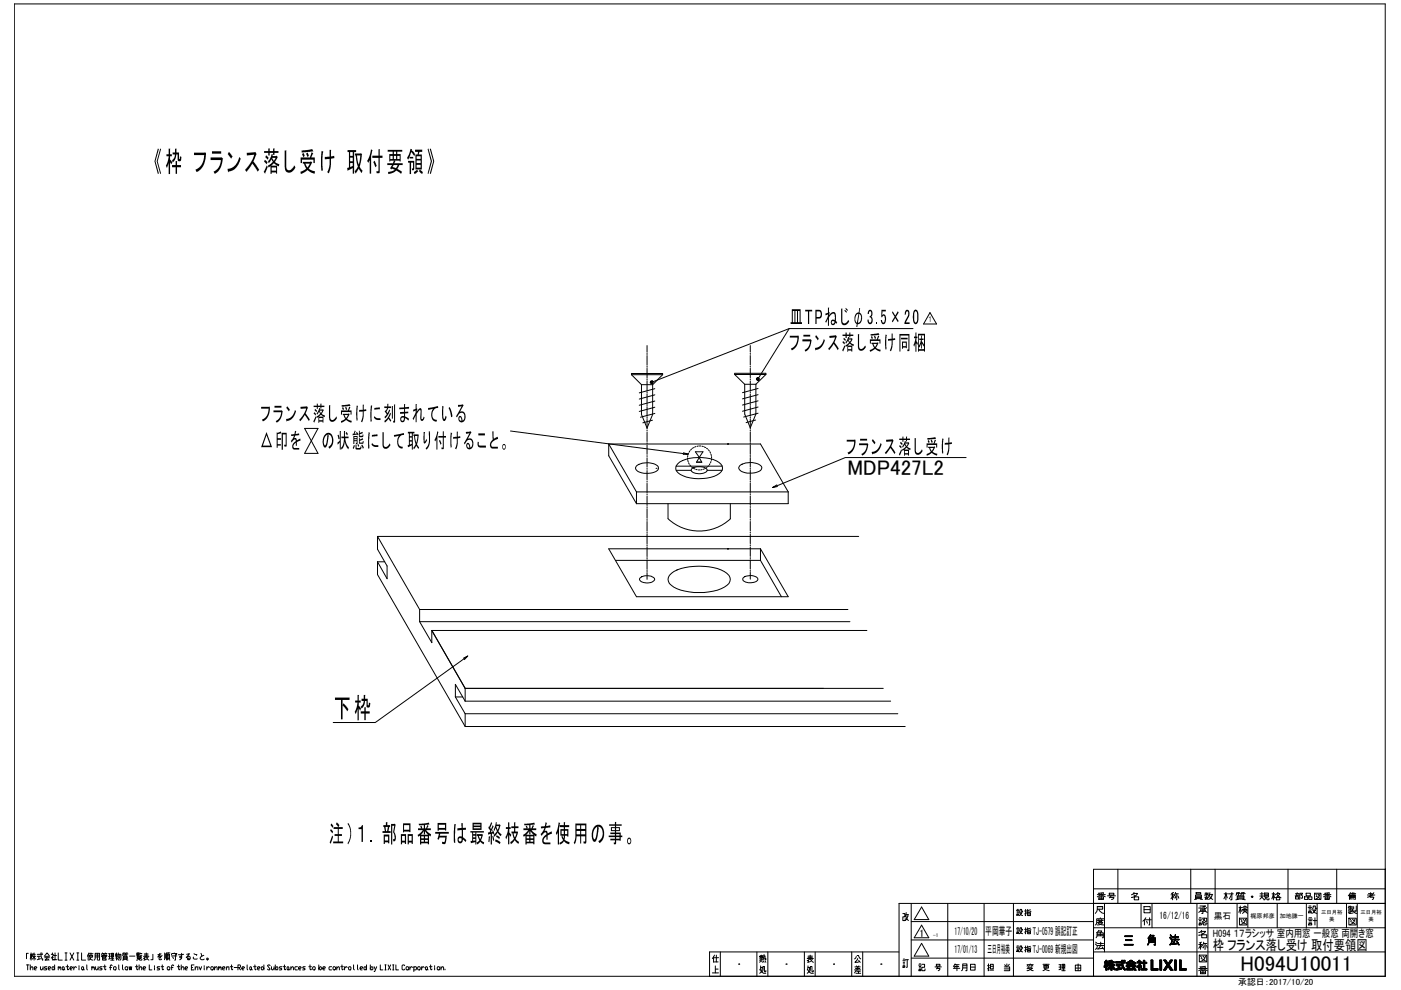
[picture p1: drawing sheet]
<svg xmlns="http://www.w3.org/2000/svg" width="297mm" height="210mm" viewBox="0 0 297 210" stroke-linecap="round" stroke-linejoin="round" font-family="sans-serif">
<!-- layer: TOS_WA -->
<g fill="none" stroke="#000" stroke-width=".21">
<path d="M3 .8h290.7v206.2h-290.7zM191.4 193.7h.4v.7h-.4v.8h.5v-.4M192.1 194l.1 .7 .4 .5M192.1 193.9h.5M192.1 193.5l-.2 .9M192.5 193.9l-.2 .7-.4 .6M193.2 199.3h38.6M193.2 195.4h38.6M193.2 191.5v15.5M195.4 192.3l1.5 2.7h-3.1zM195.4 196.2l1.5 2.6h-3.1zM200.9 191.5v15.5"/>
<path d="M208.6 191.5v15.5M214.9 191.5v15.5M231.8 196.7h61.9M231.8 188.5h61.9M234.2 191.5v10.3M237 184.3v7.2M241.9 191.5v5.2M244.2 191.5v5.2M252.5 184.3v7.2M253.8 191.5v15.5M256.1 191.5v15.5M257.6 184.3v7.2"/>
<path d="M262.3 191.5v5.2M264.6 191.5v5.2M270.8 191.5v5.2M273.1 184.3v7.2M277 191.5v5.2M279.3 191.5v5.2M283.4 184.3v7.2M285.5 191.5v5.2M287.8 191.5v5.2M293.7 184.3h.1M293.7 191.5h-103.1v15.5M293.7 184.3h-61.9v22.7"/>
<path d="M5.6 204.6h.6M5.9 204.6v1M6 202.1h-.4v1.2M6.4 205.3l.4-.3 .2 .6M6.4 204.6v1M6.5 202.3h.2M6.6 202v1.6M6.7 203.1l-.1-.8-.2 1.1M6.8 203.4l.4-.6 .4 .6M6.8 202.8h.8M6.9 202.3h.6M7 202.1l-.2 .5"/>
<path d="M7.2 202v1.6M7.3 205.3h.3l.2-.2-.2-.1-.3 .1v.4l.3 .1M7.9 202.8h.7M7.9 202.3h1.1M8.2 202.8v.6M8.6 205l.1 .6 .4-.3M8.6 203.3l-.7 .2M8.7 202l.1 1.1 .2 .5v-.3M8.8 202l.2 .1M9.1 205v.6M9.4 202.8l.6-.8 .5 .8M9.5 203.1h1"/>
<path d="M9.6 202.8h.7M9.9 205h-.4l-.1 .1 .1 .2h.3l.1 .2-.1 .1h-.4M10 203.1l-.4 .5 .7-.1M10.1 203.3l.3 .3M10.2 205.3h.4l.2-.2-.2-.1-.4 .1v.4l.4 .1M10.9 202.3h.4l-.4 .8M11.1 202v.3M11.2 205l.4 .3-.3 .3-.3-.1zM11.3 203.1l-.2-.3v.8M11.3 202.6h.7M11.6 204.6v1M11.7 202v1.5h-.4h.8"/>
<path d="M12.3 202v1.6h.9M12.3 205.1l.2-.1 .1 .3M12.3 205v.6M12.6 205.1l.2-.1 .1 .1v.5M13.3 205l.3 .1v.4l-.2 .1-.2-.1zM13.6 205.5l.1 .1M13.8 202h.4M13.8 203.6h.4M14 202v1.6M14 205h.5M14.3 204.6v.9l.1 .1 .1-.1M14.8 205.3h.4l.2-.2-.2-.1-.4 .1v.4l.4 .1"/>
<path d="M14.8 202l.8 1.6M15.6 202l-.8 1.6M15.6 205v.6M16.2 205.1l-.3-.1-.3 .3M16.3 202h.4M16.3 203.6h.4M16.5 202v1.6M16.7 204.8v.2M16.7 205.1v.5M17.3 202v1.6h.8M17.4 205l.3 .1-.1 .5-.3-.1zM17.7 205.5l.2 .1"/>
<path d="M18.4 204.6l.1 1M18.7 202.4l-.2 .4M18.9 202l-.2 .4v1.2M18.9 202.2h.8M19 202.6h.6v.3h-.6zM19 203.1l.3 .3 .4 .2M19.3 202a1.43 1.43 0 0 1-.4 1.6M19.5 205.1l.1-.1 .1 .3M19.5 205v.6M19.7 205.1l.2-.1 .1 .1v.5M20 203.6l.2-.3v-1.2h.9v1.5h-.2M20.2 202.9h.9"/>
<path d="M20.2 202.5h.9M20.3 205v.5l.1 .1 .4-.3M20.6 202.1v1.5M20.8 205v.6M21.5 202.8l.1-.2h1.1l-.1 .2M21.7 205h-.5l-.1 .1 .1 .2h.3l.2 .2-.2 .1h-.4M21.7 202.2h.4M21.7 202.8h.7v.3h-.7zM21.7 203.3h.8v.3h-.8zM21.7 202l-.2 .4M21.7 203.1v.2M21.8 202.2l.1 .2"/>
<path d="M21.9 205h.6M22.1 202.4v.2M22.2 204.6v.9l.1 .1 .2-.1M22.3 202.2h.4M22.3 202l-.2 .4M22.4 202.2l.1 .2M23 202.8h.4M23 202.2h.4M23.2 202.2v1.1M23.2 205.1h.5M23.4 203.2l-.4 .2M23.5 203.6h.7"/>
<path d="M23.5 203.2h.6M23.6 202.1h.5v.8h-.5zM23.6 202.5h.5M23.8 204.8l-.1-.2-.3 .2v.8M23.8 202.1v1.5M24.2 205h.3l.1 .1-.1 .5h-.3l-.1-.1zM24.5 202.2v.2h.4M24.5 202.4v.4M24.7 202v1.6M24.9 202.8l-.4 .3M25 202.3h.6v1.1l-.2 .2M25.1 202l-.2 .8"/>
<path d="M25.2 204.6l.1 1M25.2 202.3v.5l-.3 .6M25.4 202.3v.5l-.3 .8M26 204.6v.9l.1 .1M26.1 202.3h.4M26.1 202.8h.9v.6h-.9zM26.1 203.2h.9M26.1 203h.9M26.3 203.4l-.3 .2M26.3 202.3v.3M26.4 202l-.3 .1-.1 .5M26.5 205.1l.5-.1 .1 .1-.1 .5-.5-.1z"/>
<path d="M26.6 202.3h.5M26.8 203.4l.3 .2M26.9 202.3v.3M27 202l-.4 .1-.1 .5M27.4 205l.1 .6 .1-.6 .2 .6 .1-.6M27.5 202.7h1.1M28.7 205h.5M29 204.6v.9l.1 .1 .1-.1M29 202.2h.4v.2h-.4M29.1 202.8h.8v.4h-.8zM29.1 203.1h.8M29.1 202.9h.8"/>
<path d="M29.3 202v.2M29.3 202.4v.2M29.4 203.2l-.1 .2-.4 .2M29.5 202h-.5v.6h.5M29.5 205.3l.4-.3 .1 .6M29.5 204.6v1M29.6 203.2l.1 .4h.3l.1-.2M29.7 202.6h.4M29.7 202.2l-.1 .1M29.7 202v.2h.4M30.3 205.3h.5l.1-.2-.1-.1h-.3l-.2 .1 .2 .5h.3M30.4 203.2l.3-.1v.4"/>
<path d="M30.4 202.8h1.2M30.6 202.5h.8M30.6 202.3h.8M31 202.8l.3 .6 .3 .2M31 202v.8l-.3 .3M31.1 203.4l-.6 .2M31.4 203l-.3 .1M31.7 204.6v1h.5M32.4 202.3v1.2h-.4M32.8 204.8v.2M32.8 205.1v.5M33.9 205h-.5l-.1 .1 .1 .2h.3l.2 .2-.2 .1h-.4"/>
<path d="M33.9 202.1l-.4 .8 .5-.3 .1 .5M34.1 202.2l-.6 .2M34.1 205h.6M34.4 202.6l-.7 .5 .1 .4 .5-.1M34.4 204.6v.9l.1 .1 .2-.1M34.9 202v1.5M35.1 202.2v1M35.3 202v1.5M35.4 202h.6M35.5 202.3h.4v1h-.4zM35.5 202.9h.4M35.5 202.6h.4"/>
<path d="M35.6 203.3l-.2 .3M35.6 205l.4 .1v.4l-.2 .1-.3-.1zM35.7 202l-.2 .3M35.8 203.3l.2 .3M36.3 205.1h.4M36.4 202.4v-.2h1.1l-.1 .2M36.4 202.7h1.1M36.6 202.9l.2 .3M36.8 204.8l-.1-.2-.3 .2v.8M36.9 202v.2M37.2 202.3v1.3h-.2M37.6 205h.5"/>
<path d="M37.9 204.6v.9l.1 .1 .1-.1M38.4 205.3l.4-.3 .2 .6M38.4 204.6v1M38.5 202.1v.8l-.1 .2-.3-.2 .1-.1h.2l.1 .3-.4 .4M38.9 202.3l-1.1 .1M39.2 205.3h.5l.1-.2-.1-.1-.5 .1v.4l.5 .1M39.6 202.3l.6-.1-.7 .9 .7-.3 .1 .1-.1 .6h-.4l-.1-.2 .3-.2 .1 .4M40.6 205.1h.2M41 202.9v.2l.2 .3 .6-.1M41.1 202.2l.6 .2-.1 .2M41.1 204.6h-.5v1h.5M41.4 205.3l.4-.3 .1 .6"/>
<path d="M41.4 205v.6M42.2 205l.3 .6 .2-.6M42.6 202.1l.2 .7M43.2 202.6a.79 .79 0 0 0-.8 .7l.3 .2 .6-.1M43.3 204.8v.2M43.3 205.1v.5M43.8 205v.6M44.4 205.1l-.3-.1-.3 .3M44.8 205h.3l.1 .1-.1 .5h-.3l-.1-.1zM45.5 205.3l.4-.3 .1 .6M45.5 205v.6M46.3 205.1l.2-.1 .1 .3"/>
<path d="M46.3 205v.6M46.6 205.1l.2-.1 .1 .1v.5M47.1 205.3h.5l.1-.2-.1-.1-.5 .1v.4l.5 .1M48 205.3l.4-.3 .1 .6M48 205v.6M48.8 205h.5M49.1 204.6v.9l.1 .1 .1-.1M49.6 205.1h.6M50.4 205.1h.5l.1-.1-.1-.4h-.5v1M50.6 205.1l.4 .5M51.3 205.3h.4l.1-.2-.1-.1-.4 .1v.4l.4 .1M52.4 204.6l.1 1"/>
<path d="M53.1 205l.2 .1-.1 .5-.3-.1zM53.3 205.5l.2 .1M53.7 205h.6M54 204.6v.9l.2 .1 .1-.1M54.6 205.3h.4l.1-.2-.1-.1-.4 .1v.4l.4 .1M55.5 205l.5 .3-.3 .3-.3-.1zM56 204.6v1M57.3 204.8l-.2-.2-.4 .2 .6 .7-.2 .1-.4-.1M57.6 205l.1 .6 .4-.3M58.1 205v.6M58.4 204.6v1M58.7 205l.2 .1-.1 .5-.4-.3z"/>
<path d="M59.8 205h-.5l-.1 .1 .1 .2h.3l.2 .2-.2 .1h-.4M60 205h.6M60.3 204.6v.9l.1 .1 .2-.1M61 205l.2 .1-.1 .5-.2-.1zM61.2 205.5l.2 .1M61.7 205.3l.4-.3 .1 .6M61.7 205v.6M63.1 205h-.5l-.1 .1 .1 .5h.5M63.3 205.3h.4l.2-.2-.2-.1h-.3l-.1 .1 .1 .5h.3M64.7 205h-.4l-.1 .1 .1 .2 .4 .2-.2 .1h-.3M65.5 205h.5M65.7 204.6v.9l.2 .1 .1-.1"/>
<path d="M66.3 205.1l.4-.1 .1 .1-.1 .5-.4-.1zM67.6 204.6v1M67.9 205l.2 .1-.1 .5-.4-.3zM68.4 205.3h.5l.1-.2-.1-.1h-.3l-.2 .1 .2 .5h.3M70.3 205h-.4l-.1 .1 .1 .5h.4M70.7 205l.4 .1v.4l-.1 .1-.4-.1zM71.4 205.3l.4-.3 .2 .6M71.4 205v.6M72.2 205h.6M72.5 204.6v.9l.1 .1 .2-.1M73.1 205v.6M73.6 205.1l-.3-.1-.2 .3"/>
<path d="M74 205l.4 .1-.1 .5-.4-.1zM75 204.6v.9l.1 .1M75.8 204.6l.1 1M76.4 205.3h.4l.1-.2-.1-.1h-.3l-.1 .1 .1 .5h.3M77.2 205.1l.3-.1 .2 .3-.2 .3-.3-.1zM77.7 204.6v1M78.5 204.6v1M78.8 205l.3 .1v.4l-.2 .1-.4-.3zM79.3 205l.3 .6M79.9 205l-.5 1h-.1M80.6 204.6v1h.6M81.6 204.6h.3"/>
<path d="M81.6 205.6h.3M81.7 204.6v1M82.3 204.6l.5 1M82.8 204.6l-.5 1M83.3 204.6h.2M83.3 205.6h.2M83.4 204.6v1M83.9 204.6v1h.6M85.8 204.8l-.1-.2-.5 .2v.7l.2 .1 .4-.1M86.2 205h.3l.1 .1-.1 .5h-.3l-.1-.1zM86.9 205v.6M87.4 205.1l-.2-.1-.3 .3"/>
<path d="M87.7 205.1l.2-.1h.3l.1 .1-.1 .5h-.5M87.7 205v1M88.7 205h.3l.1 .1-.1 .5h-.3l-.2-.1zM89.4 205v.6M89.9 205.1l-.3-.1-.2 .3M90.3 205l.3 .1-.1 .5-.3-.1zM90.6 205.5l.1 .1M91 205h.6M91.3 204.6v.9l.1 .1 .2-.1M92.1 204.8v.2M92.1 205.1v.5M92.8 205l.4 .1v.4l-.1 .1-.4-.1z"/>
<path d="M93.5 205.3l.4-.3 .2 .6M93.5 205v.6M94.3 205.5v.1M151 206.3h1.3M151.3 202.9l-.3 .3M151.4 203.1h.9M151.5 203.9h.8M151.5 202.5l-.2 .4v1.1M151.7 205.5h.6M151.7 204.8v1.5M151.9 202.5v1.4M152.7 201.8v5.2"/>
<path d="M156.6 204.4h.1M160.5 201.8v5.2M162.8 201.8v5.2M166.7 204.4h.1M170.5 201.8v5.2M171.1 203.7l.3-.1v.4M171.1 203.2h1.4M171.2 205.6l.3 .5 .5 .3h.5M171.3 205.1h.4l-.3 1-.3 .3M171.3 204.8l-.2 .8M171.3 202.7h.9M171.3 203h.9"/>
<path d="M171.8 203.3l.4 .6 .3 .1M171.8 202.5v.7l-.4 .4M171.9 203.9l-.7 .1M172.2 203.4l-.2 .2M172.5 205.8v.2l-.3 .1v-1.2h-.4v.9l-.2 .3M172.8 201.8v5.2M176.7 204.4h.1M180.6 201.8v5.2M182.9 201.8v5.2M186.8 204.4h.1M190.6 201.8h-40.2v5.2M191.4 203.7h.5"/>
<path d="M191.5 204.8h.3v.3h-.3zM191.5 204.4h.3M191.5 204h.3M191.5 203.4h.3M191.9 203.5h.7M193.2 203.1h38.6M193.8 202.7l1.6-2.7 1.5 2.7M231.8 201.8h61.9M234.1 204.8v.3M234.2 203.9v.3M234.2 204.7v.3M234.2 204.6v.4"/>
<path d="M234.3 203.9v.3M234.3 204.4v.6M234.4 203.9v.3M234.4 204.3v.5M234.4 203.6h.3v.3h.2v.3h-.2l.2 .3v.4l-.2-.2v1h-.3v-.9l-.3 .3 .3-.8v-.1h-.2v-.3h.2zM234.4 203.9v.9M234.5 203.6v2.1M234.6 203.6v2.1M234.7 203.6v2.1M234.8 203.9v.3M234.8 204.4v.4M234.8 204.5v.3"/>
<path d="M234.9 203.9v.3M234.9 204.5v.4M234.9 205.3v.3M235 204.1v.3M235 204.5v.3M235 205.3v.3M235.1 204v.4M235.1 204.5v.3M235.1 205.2v.4M235.1 203.7h.3v.2h.1v-.3h.3v.3h.4v.3h-.4v.3h.5v.3h-.3l.3 .8-.5-.7v.8h-.3v-.8l-.6 .7v-.3l.4-.5h-.3v-.3h.5v-.3h-.2l-.3 .3zM235.1 203.7v.7M235.1 205v.5"/>
<path d="M235.2 203.7v.6M235.2 204.5v.3M235.2 205v.4M235.2 203.7v.5M235.2 204.9v.4M235.3 203.7v.5M235.3 204.5v.8M235.4 204.5l-.1 .7M235.4 203.9v.3M235.4 204.5v.6M235.4 204.5v.5M235.5 203.9v.3"/>
<path d="M235.5 204.5v.4M235.5 203.6v2.1M235.6 203.6v2.1M235.7 203.6v2.1M235.8 203.9v.3M235.8 204.5v.5M235.9 203.9v.3M235.9 204.5v.5M235.9 204.5v.6M236 203.9v.3M236 204.5v.8M236 204.5v.3"/>
<path d="M236 204.8v.5M236.1 203.9v.3M236.1 204.5v.3M236.1 205v.4M236.1 205v.5M236.2 203.9v.3M236.2 204.5v.3M236.2 205.1v.5M236.2 205.3v.3M236.3 204.5v.3M236.3 205.3v.3M236.5 203.9h1.3v-.3h.3v.3h.4v.3h-.4v.3l.2 .6 .3 .3v.3l-.5-.4-.3-1.1h-1.3z"/>
<path d="M236.6 203.9v.3M236.6 205.4v.3M236.6 204.5h1.1v.3h-.4v.5l.5-.1v.3l-1.3 .2v-.3h.6v-.6h-.5zM236.6 205.4v.2M236.7 203.9v.3M236.7 204.5v.3M236.7 205.4v.2M236.8 203.9v.3M236.8 204.5v.3M236.8 205.4v.2M236.9 203.9v.3M236.9 204.5v.3"/>
<path d="M236.9 205.4v.2M237 203.9v.3M237 204.5v.3M237 205.4v.2M237.1 203.9v.3M237.1 204.5v1.1M237.2 203.9v.3M237.2 204.5v1.1M237.3 203.9v.3M237.3 204.5v1.1M237.3 204.5v.3M237.3 205.3v.3"/>
<path d="M237.4 203.9v.3M237.4 204.5v.3M237.4 205.3v.3M237.5 203.9v.3M237.5 204.5v.3M237.5 205.3v.3M237.6 203.9v.3M237.6 204.5v.3M237.6 205.3v.2M237.7 203.9v.3M237.7 204.5v.3M237.7 205.2v.3"/>
<path d="M237.8 203.6l.1 1.1M237.8 205.2v.3M237.9 203.6v1.3M237.9 203.6v1.4M238 203.6v1.5M238 203.6l.1 1.7M238.1 203.9v.3M238.1 204.6v.7M238.2 203.9v.3M238.2 204.8v.6M238.2 203.6h.3v.2h-.3zM238.2 203.6v.2"/>
<path d="M238.2 204.9v.5M238.2 205l.1 .6M238.3 203.6v.2M238.3 203.9v.3M238.3 205.2v.4M238.4 203.6v.2M238.4 203.9v.3M238.4 205.2v.4M238.4 205.3v.3M238.4 205.3v.4M238.5 203.6v.2M238.5 203.9v.3"/>
<path d="M238.5 205.4v.3M238.8 204.1l.8-.5h.4l.8 .5v.3l-.3-.1v.2h-1.4v-.2l-.3 .1zM238.8 204.7h2v.3h-1.2l-.3 .4h.8l.2-.1-.2-.3h.4l.3 .7-.4-.1h-1.6v-.2h.2l.2-.4h-.4zM238.8 204.1v.3M238.8 204.7v.3M238.9 204.7v.3M238.9 205.4v.2M238.9 204.1v.3M239 204.1v.2M239 204.7v.3M239 205.4v.2M239 204v.3"/>
<path d="M239 205.3v.3M239.1 204v.5M239.1 204.7v.3M239.1 205.1v.5M239.2 204.2h.2a.45 .45 0 0 1 .4-.3 .45 .45 0 0 1 .4 .3h.2zM239.2 203.9v.6M239.2 204.7v.9M239.3 203.9v.6M239.3 204.7v.9M239.4 203.9v.3M239.4 204.2v.3M239.4 204.7v.9"/>
<path d="M239.4 203.8v.4M239.4 204.7v.5M239.4 205.4v.2M239.5 203.8v.3M239.5 204.2v.3M239.5 204.7v.4M239.5 205.4v.2M239.6 203.7v.4M239.6 204.7l-.1 .3M239.6 203.7v.3M239.6 204.2v.3M239.6 204.7v.3"/>
<path d="M239.6 205.4v.2M239.6 203.6v.4M239.7 203.6v.3M239.7 204.2v.3M239.7 204.7v.3M239.7 205.4v.2M239.8 203.6l-.1 .3M239.8 203.6v.3M239.8 204.2v.3M239.8 204.7v.3M239.8 205.4v.2M239.9 203.6v.3"/>
<path d="M239.9 204.2v.3M239.9 204.7v.3M239.9 205.4v.2M239.9 203.6l.1 .4M240 203.7v.3M240 204.2v.3M240 204.7v.3M240 205.4v.2M240.1 203.7v.3M240.1 204.2v.3M240.1 204.7v.3M240.1 205.4v.2"/>
<path d="M240.1 203.7v.4M240.1 203.8v.3M240.2 205v.1M240.2 205.3v.3M240.2 203.9v.3M240.2 204.2v.3M240.2 204.7v.3M240.2 205v.2M240.3 203.9v.3M240.3 204.2v.3M240.3 204.7v.3M240.3 205v.3"/>
<path d="M240.3 205.3v.3M240.3 203.9v.6M240.3 205v.6M240.4 203.9v.6M240.4 204.7v.3M240.4 205v.6M240.4 204v.5M240.5 204v.5M240.5 204.7v.3M240.5 205.1v.6M240.5 204v.3M240.5 205.2v.5"/>
<path d="M240.6 204v.3M240.6 204.7v.3M240.6 205.3v.4M240.7 204.1v.2M240.7 204.7v.3M240.7 205.3v.4M240.7 205.4v.3M240.7 205.5v.2M240.8 204.1v.3M240.8 204.7v.3M240.8 205.6v.1M240.8 205.7h.1"/>
<path d="M241.1 204.9v.3M241.1 203.9h.3v-.3h.3v.3h.3l-.2 .7 .2 .2v.3l-.3-.2v.8h-.3v-.7l-.3 .2v-.3l.6-.7h-.6zM241.1 203.9v.3M241.2 203.9v.3M241.2 204.8v.3M241.3 203.9v.3M241.3 204.8v.3M241.3 204.8v.2M241.4 203.9v.3M241.4 204.7v.3M241.5 203.6v.6M241.5 204.6v1.1"/>
<path d="M241.5 204.5v1.2M241.6 203.6v.6M241.6 204.4v1.3M241.6 203.6l.1 2.1M241.7 203.9v1M241.8 203.9v1M241.8 203.9v.6M241.8 204.7v.3M241.8 204.7l.1 .3M241.9 203.9l-.1 .5M242 203.9v.3M242 204.8v.3"/>
<path d="M242 205.4v.2M242.1 204v.3M242.1 205.4v.2M242.2 204v.3M242.2 205.4v.2M242.3 204v.3M242.3 205.4v.2M242.4 204v.3M242.4 205.4v.2M242.4 203.6h.3v.4h.4v.3h-.4v1.1h.5v.2h-1.3v-.2h.5v-1.1h-.4v-.3h.4zM242.4 203.6v2M242.5 203.6v2"/>
<path d="M242.6 203.6v2M242.7 203.6v2M242.8 204v.3M242.8 205.4v.2M242.9 204v.3M242.9 205.4v.2M243 204v.3M243 205.4v.2M243.1 204v.3M243.1 205.4v.2M244 203.6h.4v1.8h1.1v.3h-1.5zM244.1 203.6v2.1"/>
<path d="M244.2 203.6v2.1M244.3 203.6v2.1M244.4 203.6v2.1M244.5 205.4v.3M244.6 205.4v.3M244.7 205.4v.3M244.8 205.4v.3M244.9 205.4v.3M245 205.4v.3M245.1 205.4v.3M245.2 205.4v.3M245.3 205.4v.3"/>
<path d="M245.4 205.4v.3M245.5 205.4v.3M245.9 203.6h.4v2.1h-.4zM245.9 203.6v2.1M246 203.6v2.1M246.1 203.6v2.1M246.2 203.6v2.1M246.7 205.6v.1M246.7 203.6h.5l.5 .7 .5-.7h.4l-.7 1 .8 1.1h-.5l-.6-.8-.5 .8h-.4l.7-1.1zM246.7 203.6h.1M246.8 203.6v.1M246.8 205.5v.2"/>
<path d="M246.9 203.6v.2M246.9 205.4v.3M247 203.6v.3M247 205.3v.4M247 203.6v.4M247 205.2v.5M247.1 203.6v.6M247.1 205v.7M247.2 203.6v.6M247.2 205v.6M247.2 203.7v.6M247.2 204.9v.7"/>
<path d="M247.3 203.7v.6M247.3 204.8v.7M247.3 203.8v.7M247.3 204.7v.7M247.4 203.9v.6M247.4 204.7v.6M247.4 204v1.2M247.5 204v1.1M247.6 204.2v.8M247.6 204.2v.7M247.7 204.3v.6M247.8 204.2v.8"/>
<path d="M247.8 204.1v1M247.8 204v1.2M247.9 204v1.3M247.9 204.7l.1 .7M248 203.9l-.1 .6M248 203.8v.6M248 204.8v.7M248.1 203.7v.6M248.1 204.9v.7M248.1 203.7v.5M248.1 205v.6M248.2 203.6v.6"/>
<path d="M248.2 205v.7M248.2 203.6v.5M248.2 205.1v.6M248.3 203.6v.4M248.3 205.1v.6M248.3 205.2v.5M248.4 205.3v.4M248.4 203.6v.3M248.4 203.6v.2M248.4 205.4v.3M248.5 203.6v.1M248.5 205.5v.2"/>
<path d="M248.5 205.6v.1M248.6 203.6h.1M248.6 205.6v.1M248.6 205.7h.1M249 203.6h.4v2.1h-.4zM249.1 203.6v2.1M249.2 203.6v2.1M249.3 203.6v2.1M249.4 203.6v2.1M250.1 203.6h.3v1.8h1.1v.3h-1.4zM250.1 203.6v2.1M250.2 203.6v2.1"/>
<path d="M250.3 203.6v2.1M250.4 203.6v2.1M250.5 205.4v.3M250.6 205.4v.3M250.7 205.4v.3M250.8 205.4v.3M250.9 205.4v.3M251 205.4v.3M251.1 205.4v.3M251.2 205.4v.3"/>
<circle cx="44" cy="203.3" r=".19"/>
</g>
<!-- layer: TOS_S1 -->
<g fill="none" stroke="#000" stroke-width=".21">
<path d="M129.1 94.1h32.1l5.9 10.2M129.1 94.1v2.5l5.8 10.2M129.1 94.1l5.8 10.2M134.9 98.8a3.9 3.9 0 0 1 4.7 .2 .88 .88 0 0 1-.8 1.1 3.9 3.9 0 0 1-3.9-.5 .57 .57 0 0 1 0-.8zM143.3 98.8h9.8M143.4 99.7h3.1M143.7 98.3a8 8 0 0 1 6.8-1.1 2.94 2.94 0 0 1 2.7 2 2.68 2.68 0 0 1-2.5 2 8.8 8.8 0 0 1-6.9-.9 1.21 1.21 0 0 1-.1-2zM146.7 99.4a2.62 2.62 0 0 1 3.2 .2 1.9 1.9 0 0 1-2.4 .8l-.9-.5zM149.9 99.7h3.2M154.2 94.1h.1M156.8 98.7a3.9 3.9 0 0 1 4.6 .2l.1 .2a1.92 1.92 0 0 1-2.1 1.2 2.79 2.79 0 0 1-2.7-.9zM80 113.7l9 15.5"/>
<path d="M80 119.1v2.7l18.6 32.2M80 113.7h102.1M80 113.7v2.7l2.1 3.6v2.7l-2.1-3.6M80 119.1h1.6M129.1 116.4h32.1l5.9 10.1h-32.2zM130.5 118.8h30.7M134.9 104.3h32.2M134.9 104.3v2.5M141.6 106.8v3.2M154.2 116.4h.1M154.8 106.8v3.2M161.2 116.4v2.4"/>
<path d="M161.2 118.8l4.5 7.7M167.1 104.3v2.5h-32.2M89 129.2h90.8M89 131.8h91.2M89 129.2v2.6M89 131.8l2.6 4.5v-2.6M91.6 133.7h92.2M91.6 133.7l7 12.3M135.7 122.5a2.27 2.27 0 0 1 3.1 .3 1.99 1.99 0 0 1-3.2 0zM141.9 122a8.3 8.3 0 0 1 6.3-2 8.3 8.3 0 0 1 6.3 2 1.67 1.67 0 0 1-.9 2.5 13.1 13.1 0 0 1-10.7 0 1.68 1.68 0 0 1-1-2.5zM157.6 122.5a2.27 2.27 0 0 1 3.1 .3 1.75 1.75 0 0 1-2.3 .7l-.8-.4zM96.5 147.8v-2.7l2.1 3.6"/>
<path d="M96.5 147.8l2.1 3.5M96.5 147.8h1.6M98.6 151.3h91.8M98.6 148.7h90.2M98.6 146h88.7M98.6 154h93.3M98.6 146v2.7M98.6 151.3v2.7"/>
</g>
<!-- layer: TOS_M1 -->
<g fill="#000" stroke="#000" stroke-width=".21">
<path d="M137.9 81.1l.2 .2 .1-.2zM138.2 81.1v.2h-.1zM138.2 81.1v.2l.2-.2z"/>
<path d="M138.1 80.8l-.1 .1 .2 .2zM138 80.9l.2 .2h-.3z"/>
<path d="M138.2 81.1h.2v-.2zM138.3 80.8l.1 .1-.2 .2zM138.1 80.8l.1 .3 .1-.3z"/>
<path d="M160.5 80.2l-.1 .2h.3zM160.4 80.4h.3l-.1 .2z"/>
<path d="M160.7 80.4l-.1 .2h.1zM160.7 80.4l.2 .1-.2 .1zM160.7 80.4l.2 .1v-.2z"/>
<path d="M160.8 80.1l-.1 .3 .2-.1zM160.6 80.1h.2l-.1 .3zM160.5 80.2l.2 .2-.1-.3z"/>
</g>
<!-- layer: 0 -->
<g fill="none" stroke="#000" stroke-width=".21">
<path d="M133.9 79.4l2.1 2.2M133.9 79.4v-.2h6.6v.2M133.9 79.4h6.6M140.5 79.4l-2.1 2.2M155.8 79.4l2.1 2.1M155.8 79.4v-.3h6.6v.3M155.8 79.4h6.6M162.4 79.4l-2.1 2.1M108.2 91.4l37.7 4.9M136 81.6v6.3l1.2 2.8 1.2-2.8v-6.3M136 81.6h2.4M138.3 89.1l-2 .5"/>
<path d="M138.8 87.7l-3 .8M138.8 86.3l-3.3 .9M138.8 85l-3.3 .9M138.8 83.7l-3.3 .9M138.8 82.4l-3.3 .9M144.9 96l1 .3h-1M157.9 81.5v6.3l1.2 2.9 1.2-2.9v-6.3M157.9 81.5h2.4M160.2 89.1l-2 .5M160.7 80.4l6.6-10.7-29.1 11.4M160.7 87.6l-3 .8M160.7 86.3l-3.3 .9"/>
<path d="M160.7 85l-3.3 .9M160.7 83.7l-3.3 .9M160.7 82.4l-3.3 .9M204.8 97h-25.6l-15.4 6.4M164.7 102.8l-.9 .6 1-.2M98.2 139.6l1-.5-.7 .8M99.2 139.1l-19.6 14.1h-9"/>
</g>
<!-- layer: TOS_K2 -->
<g fill="none" stroke="#000" stroke-width=".21">
<path d="M145.8 97.1v.3M145.8 96.6v.3M145.8 97.6l.1 .3M146 96.1l-.1 .2M146 98.1l.1 .3M146.2 95.6l-.1 .3M146.2 98.6l.3 .2M146.6 95.2l-.2 .2M146.6 99l.2 .2M147.1 94.9l-.3 .2M147.1 99.3l.2 .1M147.5 94.7l-.2 .1"/>
<path d="M147.5 99.5l.3 .1M148.1 94.6h-.3M148.1 99.6h.3M148.3 94.6h.3M148.8 94.6l.3 .1M148.9 99.6h-.3M149.3 94.8l.3 .1M149.4 99.4l-.3 .1M149.8 95l.2 .2M149.8 99.1l-.2 .2M150.2 95.4l.2 .2M150.2 98.7l-.2 .3"/>
<path d="M150.5 95.8l.2 .3M150.5 98.3l-.1 .3M150.7 96.3l.1 .3M150.7 97.9v.2M150.9 96.8v.3M150.9 97.3l-.1 .3"/>
</g>
<!-- layer: TOS_K3 -->
<g fill="none" stroke="#000" stroke-width=".21">
<path d="M137.2 73.3v1.4M137.2 74.9v.3M137.2 75.4v2M137.2 77.6v.3M137.2 78.1v2M159.1 73.3v1.4M159.1 74.9v.2M159.1 75.4v2M159.1 77.6v.2M159.1 78.1v2M137.2 80.3v.3M137.2 80.8v2"/>
<path d="M137.2 83v.3M137.2 83.5v2M137.2 85.8v.2M137.2 86.2v2.1M137.2 88.5v.2M137.2 88.9v2M137.2 91.2v.2M137.2 91.6v2M137.2 93.9v.2M137.2 94.3v2M137.2 96.6v.2M137.2 97.1v1.9"/>
<path d="M137.2 99.3v.2M137.2 99.8v2M159.1 80.3v.2M159.1 80.8v2M159.1 83v.3M159.1 83.5v2M159.1 85.7v.3M159.1 86.2v2M159.1 88.4v.3M159.1 88.9v2M159.1 91.1v.3M159.1 91.6v2"/>
<path d="M159.1 93.8v.3M159.1 94.3v2M159.1 96.5v.3M159.1 97v2M159.1 99.3v.2M159.1 99.7v2.1M137.2 102v.2M137.2 102.5v2M137.2 104.7v.2M137.2 105.2v2M137.2 107.4v.2M137.2 107.9v2"/>
<path d="M137.2 110.1v.2M137.2 110.6v2M137.2 112.8v.3M137.2 113.3v2M137.2 115.5v.3M137.2 116v2M137.2 118.2v.3M137.2 118.7v2M159.1 102v.2M159.1 102.4v2M159.1 104.7v.2M159.1 105.1v2"/>
<path d="M159.1 107.4v.2M159.1 107.9v1.9M159.1 110.1v.2M159.1 110.6v2M159.1 112.8v.2M159.1 113.3v2M159.1 115.5v.2M159.1 116v2M159.1 118.2v.2M159.1 118.7v2M137.2 120.9v.3M137.2 121.4v1.4"/>
<path d="M159.1 120.9v.2M159.1 121.4v1.4"/>
</g>
<!-- layer: TOS_M1 -->
<path d="M167.3 69.7h26.3M197.2 66.3l1.4 2.4h-2.8zM139.1 99.3h.1M148.2 96.9l-.8-1.1h1.6l-.8 1.2M148.2 97l.6 1h-1.1zM141.6 110a9.7 9.7 0 0 0 13.3 0" fill="none" stroke="#000" stroke-width=".21"/>
<g fill="#000">
<path d="M192 65.8l.2-.1a.73 .73 0 0 1 .6 1.1l-.7 1.6h.8v.3h-1.1v-.6l.7-1.2 .1-.5a.24 .24 0 0 0-.2-.4 .24 .24 0 0 0-.3 .3v.4h-.3zM104.4 91.5h.3l-.1 1.2a.22 .22 0 0 0 .1 .3 .22 .22 0 0 0 .3-.2l.5-.2 .1 .4-.9 .5-.5 .7a.4 .4 0 0 0 .3 .5h1.1v.4l-1.5-.1-.2-.8 .3-.7a.66 .66 0 0 0 .2-.9z"/>
<path d="M82.2 31.8h3.1v.4h-1.1v.5h.7v1.5h-.2v-.1h-1.1l.2 .2-.2 .3h1.8v.4h-.7l-.2 .4a.34 .34 0 0 0-.2 .4 .34 .34 0 0 0 .4 .3l.5 .3-.2 .5-1-.8-.7 .5-1 .3v-.5l.8-.1 .6-.3-.6-.2-.1 .1-.3-.2 .4-.7h-1v-.4h1.2l.2-.5h-.8v.1h-.2v-1.5h.8v-.5h-1.1zM83.5 35l-.3 .4 .7 .3 .4-.7zM83.5 32.2v.5h.5v-.5zM82.7 33v.7h.6v-.7zM83.5 33v.7h.5v-.7zM84.2 33v.7h.5v-.7z"/>
<path d="M87 31.6l.4 .1-.1 .2 .7 .8-.2 .4-.6-.9-.7 1.7-.2-.4 .4-.8zM87.7 36.5l.7-.5 .3 .3-.8 .6zM88 31.7h1.5v.5h-.6l-.1 .5 .6 .1v3.1h-1.3v-3.1h.4l.1-.6h-.6zM89.1 35.9l.5 .6-.1 .4-.7-.6zM86.9 33.3h.7v.3h-.7zM88.3 33.1v.6h.9v-.6zM88.3 34v.6h.9v-.6zM88.3 35v.5h.9v-.5zM86.5 34.1h1.3v1.7l-.1 .3h-.3l-.1-.4h.3v-1.2h-.4v2.4h-.3v-2.4h-.4z"/>
<path d="M90.7 31.6l.1-.1 .8 2.7-.8 2.7-.1-.1 .6-2.6zM91.1 31.6l.2-.1 .8 2.7-.8 2.7-.2-.1 .7-2.6z"/>
<path d="M193.8 65.8l.5-.1 .4 .8v1.6l-.4 .6a.69 .69 0 0 1-.7-.9v-1.4zM194 66l-.2 .4 .1 1.7a.24 .24 0 0 0 .2 .3 .24 .24 0 0 0 .3-.3v-1.8l-.2-.3z"/>
<path d="M194.8 71.1v2.2l.5-1.2h-.4v-.3h.4v-.6h.2l-.1 .6h.4v.3h-.4v.3l.5 .7v-2zM194.1 70.5l.2 .1v.8h.2v.3h-.2v.6l.3 .4-.1 .4-.2-.3v1.8h-.2v-1.9l-.3 .8-.1-.4 .4-1.2v-.2h-.3v-.3h.3zM194.6 70.8h1.5v3.7h-.2v-.1h-1.1v.2h-.2zM195.3 72.9l-.4 .8-.1-.3v.6h1.1v-.8l-.1 .3-.4-.7v1.1h-.1z"/>
<path d="M93.8 86l.3 .2-.1 2.2a.23 .23 0 0 0 0 .3 .23 .23 0 0 0 .3 0l.2-.6 .2 .3-.2 .5a.37 .37 0 0 1-.4 .4 .37 .37 0 0 1-.3-.5zM95.3 86.3l.3 .6 .3 1.2v.2l-.3 .2-.2-1.2-.3-.7z"/>
<path d="M97.1 85.9l1-.2 .1 .2 .1 .1-.8 1.3 .4-.1 .6 .3 .2 .6-.2 1-.4 .4-.7-.1-.2-.5 .1-.5a.4 .4 0 0 1 .5-.2 .4 .4 0 0 1 .2 .5l.1 .5 .4-.5v-.7l-.4-.5-.6 .1-.6 .9-.2-.2 1.2-2.1-.8 .1zM97.4 88.5v.3a.29 .29 0 0 0 .1 .3 .29 .29 0 0 0 .3 0l-.1-.6z"/>
<path d="M98.7 91.6l1.1-.2 .1 .2v.2l-.7 1.2h.7l.5 .8-.2 1-.6 .5-.6-.3-.1-.8a.36 .36 0 0 1 .4-.3 .36 .36 0 0 1 .3 .4l.1 .6 .3-.2 .1-.5v-.6l-.4-.4-.6 .2-.6 .8-.1-.2 1.1-2.1-.7 .1zM99.2 94.2l-.2 .4a.26 .26 0 0 0 .2 .3 .26 .26 0 0 0 .3-.1 .26 .26 0 0 0-.1-.3z"/>
<path d="M101.3 93.7h.2v.4a.29 .29 0 0 0 0 .3 .29 .29 0 0 0 .3 .1h1.2v.4l-1.5-.1-.3-.5zM101.4 91.9h1.4v.4h-1.4z"/>
<path d="M106.7 94.2a.58 .58 0 0 1 .6 .4 .58 .58 0 0 1-.2 .6 .43 .43 0 0 1-.5-.1 .43 .43 0 0 1-.1-.5zM106.8 94.4l-.2 .3a.29 .29 0 0 0 .1 .4 .29 .29 0 0 0 .4 0 .29 .29 0 0 0 0-.4l-.2-.4z"/>
<path d="M201.1 92.8h.2v1h.5v.3l-.5 .1-.1 1.4-.3 .9-.2-.2 .3-.9 .1-1.2-.8 .1v-.4h.8zM199.8 92.9l.3 .3-.2 .6 .1 2.3-.2 .1-.1-2z"/>
<path d="M126.1 175.1l.5-.2h.7l.4 .4 .3 .8v1.6l-.3 .5-.6 .6-.2-.5 .6-.6 .3-.8-.1-.8-.5-.7-.5-.1 .3 .3-.6 2.6-.3 .3h-.2l-.4-.8v-1.5zM126.2 175.6l-.4 .8v1.1a.29 .29 0 0 0 .3 .5 .29 .29 0 0 0 .2-.5l.3-2.2z"/>
<path d="M129.1 174.8h1.3v-.5h.3l-.1 .5h1.2v.3h-1.2v.3h.8v.8h-.8v.3h1v.7h.3v.3h-.3v.8l-1-.1-.1 .8h-.3l-.1-.4h.3v-.4h-1v-.4h1v-.3h-1.3v-.3h1.3v-.3h-1v-.4h1v-.3h-.9v-.8h.9v-.3h-1.3zM129.7 175.6v.4h.7v-.4zM130.6 175.6v.4h.6v-.4zM130.6 177.5v.3h.7v-.3zM130.6 176.9v.3h.7v-.3z"/>
<path d="M133.1 177.7a.53 .53 0 0 1 .7 .1 .53 .53 0 0 1 0 .7l-.3 .5-.5-.2v-.7zM133.3 177.9l-.2 .4a.34 .34 0 0 0 .3 .5 .34 .34 0 0 0 .3-.6l-.2-.3z"/>
</g>
<g font-size="6">
<text x="32.5" y="36.4">《枠 フランス落し受け 取付要領》</text>
<text x="70.8" y="152.2">下枠</text>
</g>
<text font-size="5.2" x="69.7" y="178.6">注）１．部品番号は最終枝番を使用の事。</text>
<g font-size="4.9">
<text x="237.1" y="201.4">三 角 法</text>
<text x="252.9" y="207.8">番</text>
</g>
<g font-size="4.5">
<text x="167.5" y="68.8">皿TPねじφ3.5×20</text>
<text x="167.3" y="74.2">フランス落し受け同梱</text>
<text x="55.2" y="89.3">フランス落し受けに刻まれている</text>
<text x="55.1" y="95">△印を の状態にして取り付けること。</text>
<text x="179.4" y="96.3">フランス落し受け</text>
<text x="179.7" y="100.8">MDP427L2</text>
<text x="263" y="206">H094U10011</text>
</g>
<g font-size="4.4">
<text x="231.4" y="191.9">番号</text>
<text x="238.8" y="191.9">名 称</text>
<text x="251.9" y="191.9">員数</text>
<text x="258.2" y="191.9">材質・規格</text>
<text x="273.4" y="191.9">部品図番</text>
<text x="284.7" y="191.9">備 考</text>
<text x="214.1" y="195.4">設指</text>
<text x="231.1" y="197.2">度</text>
<text x="231.1" y="194.7">尺</text>
<text x="241.3" y="194.7">日</text>
<text x="252.9" y="194.7">承</text>
<text x="261.4" y="194.7">検</text>
<text x="276.2" y="194.7">設</text>
<text x="284.7" y="194.7">製</text>
<text x="214.1" y="199.3">設指</text>
<text x="214.1" y="203.2">設指</text>
<text x="231.1" y="202.5">法</text>
<text x="252.9" y="202.5">称</text>
<text x="252.9" y="200">名</text>
<text x="159.8" y="207.4">処</text>
<text x="179.9" y="205.3">公</text>
<text x="193.7" y="207.1">記 号</text>
<text x="200.7" y="207.1">年月日</text>
<text x="208.1" y="207.1">担 当</text>
<text x="216.6" y="207.1">変 更 理 由</text>
<text x="252.9" y="205.3">図</text>
</g>
<text font-size="3" x="257.1" y="201.3">枠 フランス落し受け 取付要領図</text>
<g font-size="2.4">
<text x="202.4" y="202">17/01/13</text>
<text x="202.4" y="198.2">17/10/20</text>
<text x="208.9" y="198.2">平岡華子</text>
<text x="209.4" y="202.1">三日月裕美</text>
<text x="219" y="202.1">TJ-0069 新規出図</text>
<text x="219" y="198.2">TJ-0579 誤記訂正</text>
</g>
<g font-size="2.2">
<text x="245.9" y="194.9">16/12/16</text>
<text x="194.8" y="198.7">1</text>
<text x="257.1" y="198.7">H094 １７ラシッサ 室内用窓 一般窓 両開き窓</text>
</g>
<g font-size="1.9">
<text x="257.3" y="194.8">黒石</text>
<text x="262.5" y="208.9">承認日：2017/10/20</text>
</g>
<text font-size="1.8" x="196.8" y="68.4">１</text>
<g font-size="1.3">
<text x="265.2" y="194.6">梶原邦彦</text>
<text x="271.3" y="194.6">加地謙一</text>
</g>
<g font-size="1.1">
<text x="280.1" y="193.8">三日月裕</text>
<text x="281.8" y="195.2">美</text>
<text x="288.4" y="193.8">三日月裕</text>
<text x="290.2" y="195.2">美</text>
<text x="197.9" y="198.7">-1</text>
</g>
</svg>
